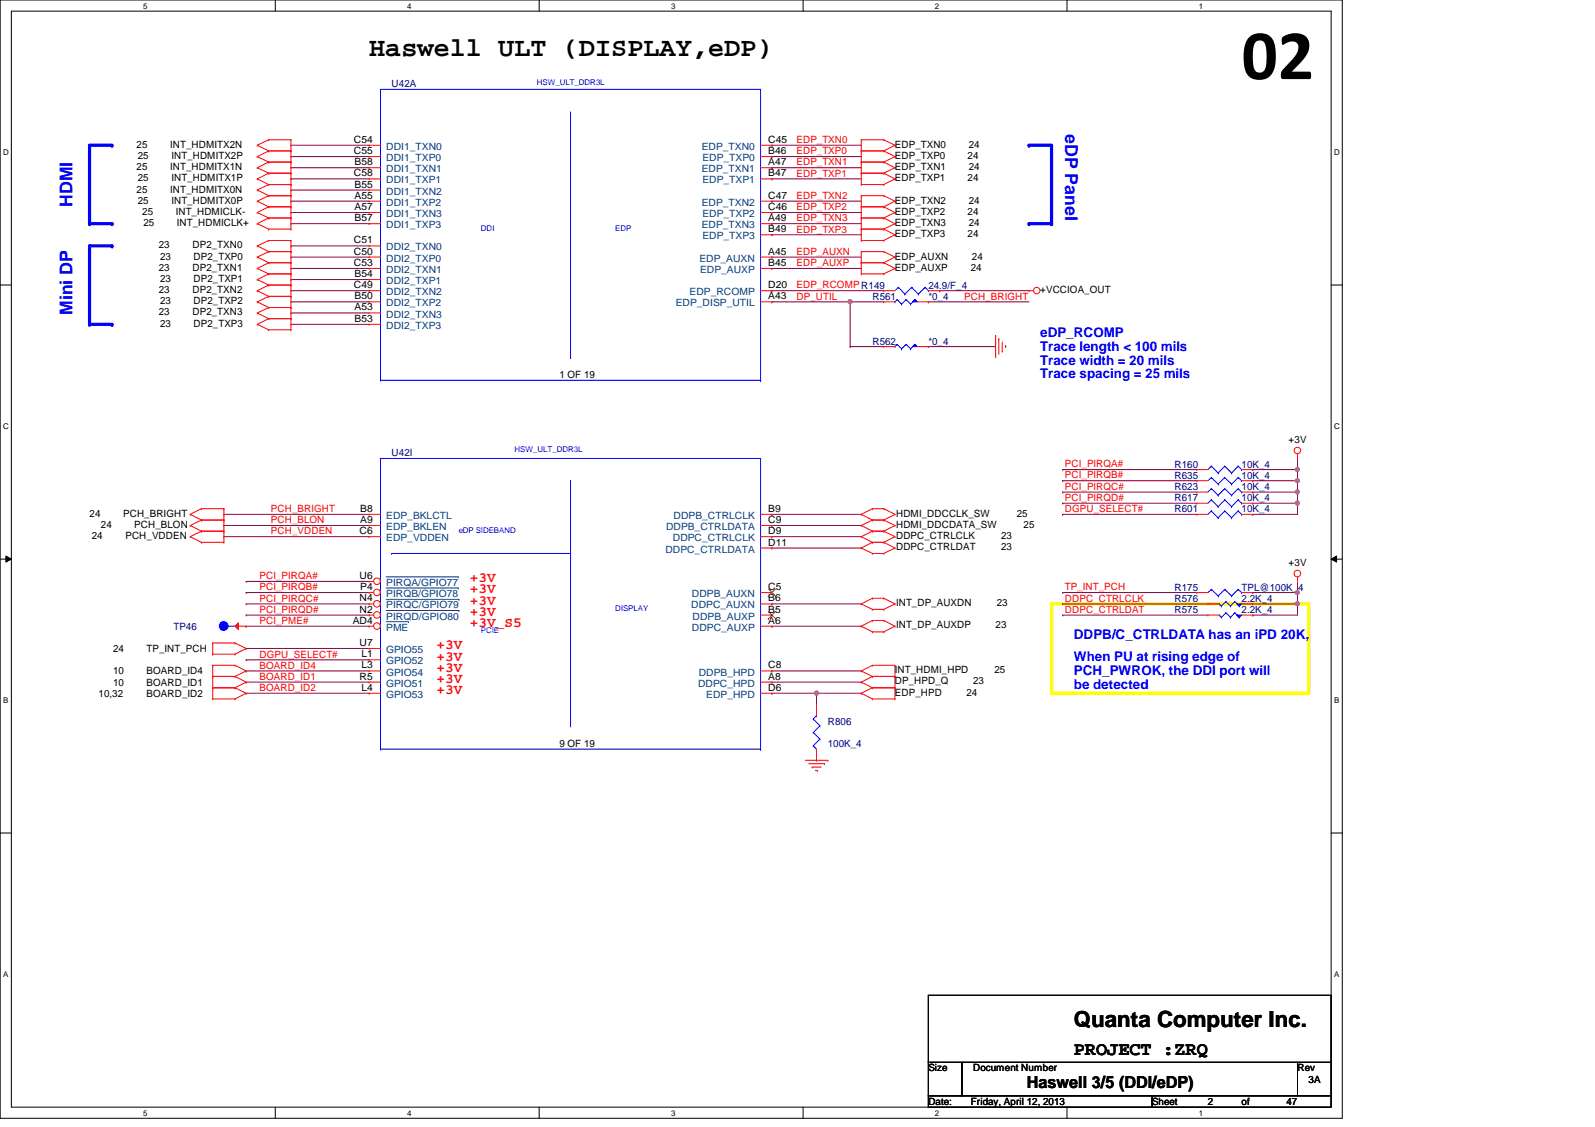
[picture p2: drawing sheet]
<svg xmlns="http://www.w3.org/2000/svg" width="297mm" height="210mm" viewBox="0 0 297 210" stroke-linecap="round" stroke-linejoin="round" font-family="sans-serif">
<path d="M0 0h250v208.3h-250zM2.1 2.1h245.8v204.1h-245.8z" fill="none" stroke="#000" stroke-width=".19"/>
<g fill="#fff">
<path d="M26.7 .3h.8v1.6h-.8z"/>
<path d="M26.7 206.5h.8v1.6h-.8z"/>
</g>
<path d="M51.3 0v2.1M51.3 206.2v2.1" fill="none" stroke="#000" stroke-width=".19"/>
<g fill="#fff">
<path d="M75.8 .3h.8v1.6h-.8z"/>
<path d="M75.8 206.5h.8v1.6h-.8z"/>
</g>
<path d="M100.4 0v2.1M100.4 206.2v2.1" fill="none" stroke="#000" stroke-width=".19"/>
<g fill="#fff">
<path d="M125 .3h.8v1.6h-.8z"/>
<path d="M125 206.5h.8v1.6h-.8z"/>
</g>
<path d="M149.6 0v2.1M149.6 206.2v2.1" fill="none" stroke="#000" stroke-width=".19"/>
<g fill="#fff">
<path d="M174.1 .3h.8v1.6h-.8z"/>
<path d="M174.1 206.5h.8v1.6h-.8z"/>
</g>
<path d="M198.7 0v2.1M198.7 206.2v2.1" fill="none" stroke="#000" stroke-width=".19"/>
<g fill="#fff">
<path d="M223.3 .3h.8v1.6h-.8z"/>
<path d="M223.3 206.5h.8v1.6h-.8z"/>
<path d="M.6 27.6h1v1.6h-1z"/>
<path d="M248.5 27.6h1v1.6h-1z"/>
<path d="M.6 78.6h1v1.6h-1z"/>
<path d="M248.5 78.6h1v1.6h-1z"/>
</g>
<path d="M0 53.1h2.1M247.9 53.1h2.1" fill="none" stroke="#000" stroke-width=".19"/>
<g fill="#fff">
<path d="M.6 129.6h1v1.7h-1z"/>
<path d="M248.5 129.6h.9v1.7h-.9z"/>
</g>
<path d="M0 104.1h2.1M1.1 103.5l1 .6-1 .6zM247.9 104.1l1-.6v1.2zM247.9 104.1h2.1" fill="none" stroke="#000" stroke-width=".19"/>
<path d="M1.1 103.5l1 .6-1 .6zM247.9 104.1l1-.6v1.2z" fill="#000"/>
<g fill="#fff">
<path d="M.6 180.6h1v1.7h-1z"/>
<path d="M248.5 180.6h.9v1.7h-.9z"/>
</g>
<path d="M0 155.2h2.1M247.9 155.2h2.1" fill="none" stroke="#000" stroke-width=".19"/>
<path d="M16.7 27.1h4.2" fill="none" stroke="#00f" stroke-width=".59"/>
<circle cx="20.9" cy="27.1" r=".3" fill="#00f"/>
<path d="M16.7 27.1v14.6" fill="none" stroke="#00f" stroke-width=".59"/>
<circle cx="16.7" cy="41.7" r=".3" fill="#00f"/>
<path d="M16.7 41.7h4.2" fill="none" stroke="#00f" stroke-width=".59"/>
<circle cx="20.9" cy="41.7" r=".3" fill="#00f"/>
<path d="M16.7 45.8h4.2" fill="none" stroke="#00f" stroke-width=".59"/>
<circle cx="20.9" cy="45.8" r=".3" fill="#00f"/>
<path d="M16.7 45.8v14.6" fill="none" stroke="#00f" stroke-width=".59"/>
<circle cx="16.7" cy="60.4" r=".3" fill="#00f"/>
<path d="M16.7 60.4h4.2" fill="none" stroke="#00f" stroke-width=".59"/>
<circle cx="20.9" cy="60.4" r=".3" fill="#00f"/>
<path d="M191.6 27.1h4.2" fill="none" stroke="#00f" stroke-width=".59"/>
<circle cx="191.6" cy="27.1" r=".3" fill="#00f"/>
<path d="M195.8 27.1v14.6" fill="none" stroke="#00f" stroke-width=".59"/>
<circle cx="195.8" cy="41.7" r=".3" fill="#00f"/>
<path d="M191.6 41.7h4.2" fill="none" stroke="#00f" stroke-width=".59"/>
<circle cx="191.6" cy="41.7" r=".3" fill="#00f"/>
<path d="M195.8 112.5h47.9v16.6h-47.9z" fill="none" stroke="#ff0" stroke-width=".59"/>
<g fill="none" stroke="#800040" stroke-width=".19">
<path d="M54.2 27.1h.1M54.2 29.2h.1M54.2 31.2h.1M54.2 33.3h.1M54.2 35.4h.1M54.2 37.5h.1M54.2 39.6h.1M54.2 27.1h14.5M54.2 29.2h14.5M54.2 31.2h14.5M54.2 33.3h14.5M54.2 35.4h14.5"/>
<path d="M54.2 37.5h14.5M54.2 39.6h14.5M143.8 31.2h.1M143.8 29.2h.1M143.8 33.3h.1M143.8 27.1h.1M143.8 39.6h.1M143.8 37.5h.1M143.8 27.1h16.6M143.8 29.2h16.6M143.8 31.2h16.6M143.8 33.3h16.6"/>
<path d="M143.8 37.5h16.6M143.8 39.6h16.6M54.2 41.7h.1M54.2 45.8h.1M54.2 47.9h.1M54.2 50h.1M54.2 52.1h.1M54.2 41.7h14.5M54.2 50h14.5M54.2 47.9h14.5M54.2 45.8h14.5M54.2 52.1h14.5"/>
<path d="M143.8 54.1h.1M143.8 50h.1M143.8 47.9h.1M143.8 41.7h.1M143.8 43.7h.1M143.8 56.2h.1M143.8 41.7h16.6M143.8 54.1h20.8M143.8 50h16.6M143.8 47.9h16.6M143.8 43.7h16.6M143.8 56.2h14.5"/>
<path d="M158.3 56.2h.1M158.3 56.2v8.4M172.9 56.2h.1M172.9 56.2h18.7M175 54.1h.1M175 54.1h16.6M158.3 64.6h.1M158.3 64.6h6.3"/>
</g>
<circle cx="158.3" cy="56.2" r=".4" fill="#f0f"/>
<circle cx="158.3" cy="56.2" r=".4" fill="none" stroke="#f0f" stroke-width=".19"/>
<g fill="none" stroke="#800040" stroke-width=".19">
<path d="M54.2 54.1h.1M54.2 56.2h.1M54.2 58.3h.1M54.2 56.2h14.5M54.2 54.1h14.5M54.2 58.3h14.5M158.3 56.2h.1M158.3 56.2h6.3M54.2 60.4h.1M54.2 60.4h14.5M172.9 64.6h.1M172.9 64.6h12.5"/>
<path d="M41.7 99.9h.1M41.7 97.9h.1M41.7 95.8h.1M41.7 97.9h27M41.7 95.8h27M41.7 99.9h27M143.8 97.9h.1M143.8 95.8h.1M143.8 97.9h16.6M143.8 95.8h16.6M233.3 93.7h.1M233.3 87.5h.1"/>
<path d="M241.6 85.4h.1M241.6 91.7h.1M241.6 91.7v2h-8.3M241.6 85.4v2.1h-8.3M45.8 116.6h.1M45.8 108.3h.1M45.8 110.4h.1M45.8 114.6h.1M45.8 112.5h.1M45.8 116.6h22.9M45.8 108.3h22.9M45.8 110.4h22.9"/>
<path d="M45.8 114.6h22.9M45.8 112.5h22.9M143.8 112.5h.1M143.8 116.6h.1M143.8 116.6h16.6M143.8 112.5h16.6M45.8 120.8h.1M45.8 120.8h22.9M143.8 127h.1M143.8 125h.1M143.8 127h16.6M143.8 125h16.6"/>
</g>
<circle cx="241.6" cy="91.6" r=".39" fill="#f0f"/>
<circle cx="241.6" cy="91.6" r=".39" fill="none" stroke="#f0f" stroke-width=".19"/>
<path d="M241.6 87.5h.1M241.6 87.5v2" fill="none" stroke="#800040" stroke-width=".19"/>
<circle cx="241.6" cy="87.4" r=".4" fill="#f0f"/>
<circle cx="241.6" cy="87.4" r=".4" fill="none" stroke="#f0f" stroke-width=".19"/>
<path d="M233.3 89.5h.1M233.3 91.7h.1M233.3 89.5h8.3M241.6 89.5h.1M241.6 89.5v2.2h-8.3" fill="none" stroke="#800040" stroke-width=".19"/>
<circle cx="241.6" cy="89.5" r=".39" fill="#f0f"/>
<circle cx="241.6" cy="89.5" r=".39" fill="none" stroke="#f0f" stroke-width=".19"/>
<path d="M197.9 91.7h.1M197.9 87.5h.1M197.9 93.7h.1M197.9 89.5h.1M197.9 91.7h25M197.9 87.5h25M197.9 93.7h25M197.9 89.5h25M241.6 93.7h.1M241.6 93.7v2.1" fill="none" stroke="#800040" stroke-width=".19"/>
<circle cx="241.6" cy="93.7" r=".4" fill="#f0f"/>
<circle cx="241.6" cy="93.7" r=".4" fill="none" stroke="#f0f" stroke-width=".19"/>
<path d="M233.3 95.8h.1M233.3 95.8h8.3M197.9 110.4h.1M197.9 110.4h25M233.3 110.4h.1M241.6 108.3h.1M241.6 108.3v2.1h-8.3" fill="none" stroke="#800040" stroke-width=".19"/>
<circle cx="241.6" cy="110.4" r=".39" fill="#f0f"/>
<circle cx="241.6" cy="110.4" r=".39" fill="none" stroke="#f0f" stroke-width=".19"/>
<path d="M143.8 99.9h.1M143.8 99.9h16.6M143.8 102.1h.1M143.8 102.1h16.6M197.9 112.5h.1M197.9 112.5h27.1M233.3 112.5h.1M241.6 110.4h.1M241.6 110.4v2.1h-8.3" fill="none" stroke="#800040" stroke-width=".19"/>
<circle cx="241.6" cy="112.4" r=".39" fill="#f0f"/>
<circle cx="241.6" cy="112.4" r=".39" fill="none" stroke="#f0f" stroke-width=".19"/>
<g fill="none" stroke="#800040" stroke-width=".19">
<path d="M197.9 95.8h.1M197.9 95.8h25M197.9 114.6h.1M197.9 114.6h27.1M233.3 114.6h.1M241.6 112.5h.1M241.6 112.5v2.1h-8.3M45.8 122.9h.1M45.8 129.1h.1M45.8 127h.1M45.8 125h.1M45.8 122.9h22.9"/>
<path d="M45.8 129.1h22.9M45.8 127h22.9M45.8 125h22.9M143.8 129.1h.1M143.8 129.1h16.6M160.4 129.1h.1"/>
</g>
<circle cx="152" cy="129.1" r=".39" fill="#f0f"/>
<circle cx="152" cy="129.1" r=".39" fill="none" stroke="#f0f" stroke-width=".19"/>
<path d="M152.1 131.2h.1M152.1 129.1v2.1" fill="none" stroke="#800040" stroke-width=".19"/>
<g fill="none" stroke="#f00" stroke-width=".19">
<path d="M47.9 39.6h.1M47.9 35.4h.1M47.9 37.5h.1M47.9 31.2h.1M47.9 33.3h.1M47.9 27.1h.1M47.9 29.2h.1M47.9 39.6l2.1 1M47.9 35.4l2.1 1M47.9 37.5l2.1 1M47.9 31.2l2.1 1.1M47.9 33.3l2.1 1.1"/>
<path d="M47.9 27.1l2.1 1M47.9 29.2l2.1 1M50 38.5h.1M50 34.4h.1M50 36.4h.1M50 30.2h.1M50 32.3h.1M50 26h.1M50 28.1h.1M50 38.5h4.2M50 38.5l-2.1 1.1M50 34.4h4.2"/>
<path d="M50 34.4l-2.1 1M50 36.4h4.2M50 36.4l-2.1 1.1M50 30.2h4.2M50 30.2l-2.1 1M50 32.3h4.2M50 32.3l-2.1 1M50 26h4.2M50 26l-2.1 1.1M50 28.1h4.2M50 28.1l-2.1 1.1M54.2 38.5h.1"/>
<path d="M54.2 36.4h.1M54.2 34.4h.1M54.2 32.3h.1M54.2 30.2h.1M54.2 28.1h.1M54.2 26h.1M54.2 26v16.7M160.4 30.2h.1M160.4 32.3h.1M160.4 28.1h.1M160.4 34.4h.1M160.4 26h.1"/>
<path d="M160.4 38.5h.1M160.4 36.4h.1M160.4 38.5h4.2M160.4 34.4h4.2M160.4 36.4h4.2M160.4 30.2h4.2M160.4 32.3h4.2M160.4 26h4.2M160.4 28.1h4.2M160.4 26v8.4M160.4 36.4v8.4M164.6 30.2h.1"/>
<path d="M164.6 32.3h.1M164.6 28.1h.1M164.6 34.4h.1M164.6 26h.1M164.6 38.5h.1M164.6 36.4h.1M164.6 30.2l2.1 1M164.6 28.1l2.1 1.1M164.6 32.3l2.1 1M164.6 26l2.1 1.1M164.6 38.5l2.1 1.1M164.6 36.4l2.1 1.1"/>
<path d="M166.7 31.2h.1M166.7 29.2h.1M166.7 33.3h.1M166.7 27.1h.1M166.7 39.6h.1M166.7 37.5h.1M166.7 31.2l-2.1 1.1M166.7 29.2l-2.1 1M166.7 33.3l-2.1 1.1M166.7 27.1l-2.1 1M166.7 39.6l-2.1 1M166.7 37.5l-2.1 1"/>
<path d="M47.9 41.7h.1M47.9 50h.1M47.9 52.1h.1M47.9 45.8h.1M47.9 47.9h.1M47.9 58.3h.1M47.9 54.1h.1M47.9 56.2h.1M47.9 41.7l2.1 1M47.9 50l2.1 1M47.9 52.1l2.1 1M47.9 45.8l2.1 1.1"/>
<path d="M47.9 47.9l2.1 1M47.9 58.3l2.1 1.1M47.9 54.1l2.1 1.1M47.9 56.2l2.1 1.1M50 40.6h.1M50 42.7h.1M50 48.9h.1M50 51h.1M50 53.1h.1M50 44.8h.1M50 46.9h.1M50 57.3h.1"/>
<path d="M50 59.4h.1M50 55.2h.1M50 40.6h4.2M50 40.6l-2.1 1.1M50 42.7h4.2M50 48.9h4.2M50 51h4.2M50 46.9h4.2M50 48.9l-2.1 1.1M50 51l-2.1 1.1M50 53.1h4.2M50 44.8h4.2"/>
<path d="M50 44.8l-2.1 1M50 46.9l-2.1 1M50 57.3h4.2M50 57.3l-2.1 1M50 59.4h4.2M50 59.4l-2.1 1M50 53.1l-2.1 1M50 55.2h4.2M50 55.2l-2.1 1M54.2 40.6h.1M54.2 42.7h.1M54.2 51h.1"/>
<path d="M54.2 48.9h.1M54.2 53.1h.1M54.2 46.9h.1M54.2 44.8h.1M54.2 59.4h.1M54.2 57.3h.1M54.2 55.2h.1M54.2 44.8v16.6M160.4 48.9h.1M160.4 51h.1M160.4 46.9h.1M160.4 40.6h.1"/>
<path d="M160.4 42.7h.1M160.4 44.8h.1M160.4 40.6h4.2M160.4 42.7h4.2M160.4 48.9h4.2M160.4 46.9v4.1M160.4 51h4.2M160.4 46.9h4.2M160.4 44.8h4.2M164.6 48.9h.1M164.6 51h.1M164.6 46.9h.1"/>
<path d="M164.6 40.6h.1M164.6 42.7h.1M164.6 44.8h.1M164.6 48.9l2.1 1.1M164.6 46.9l2.1 1M164.6 40.6l2.1 1.1M164.6 42.7l2.1 1M166.7 50h.1M166.7 47.9h.1M166.7 41.7h.1M166.7 43.7h.1M166.7 50l-2.1 1"/>
<path d="M166.7 47.9l-2.1 1M166.7 41.7l-2.1 1M166.7 43.7l-2.1 1.1M191.6 54.1h.1M191.6 54.1h.9M47.9 60.4h.1M47.9 60.4l2.1 1M50 61.4h.1M50 61.4h4.2M54.2 61.4h.1M185.4 62.5h.1M185.4 62.5v4.1"/>
<path d="M186 63.1h.1M186 63.1v2.9M186.6 65.4h.1M186.6 63.7v1.7M187.3 64.3h.1M187.3 64.3v.5M35.4 95.8h.1M35.4 97.9h.1M35.4 99.9h.1M35.4 95.8l2.1 1.1M35.4 97.9l2.1 1M35.4 99.9l2.1 1.1"/>
<path d="M37.5 94.7h.1M37.5 96.9h.1M37.5 98.9h.1M37.5 94.7l-2.1 1.1M37.5 94.7h4.2M37.5 96.9h4.2M37.5 96.9l-2.1 1M37.5 98.9h4.2M37.5 98.9l-2.1 1M41.7 94.7h.1M41.7 96.9h.1M41.7 98.9h.1"/>
<path d="M41.7 94.7v6.3M160.4 95.8h.1M160.4 97.9h.1M160.4 99.9h.1M160.4 95.8l2.1 1.1M160.4 97.9l2.1 1M160.4 99.9l2.1 1.1M162.5 94.7h.1M162.5 96.9h.1M162.5 98.9h.1M162.5 94.7h2.1M162.5 96.9h2.1"/>
<path d="M162.5 98.9h2.1M162.5 94.7l-2.1 1.1M162.5 96.9l-2.1 1M162.5 98.9l-2.1 1M164.6 94.7h.1M164.6 96.9h.1M164.6 98.9h.1M164.6 94.7l2.1 1.1M164.6 96.9l2.1 1M164.6 98.9l2.1 1M166.7 95.8h.1M166.7 97.9h.1"/>
<path d="M166.7 99.9h.1M166.7 95.8l-2.1 1.1M166.7 97.9l-2.1 1M166.7 99.9l-2.1 1.1M222.9 95.8h.1M222.9 95.8h2.1M231.2 95.8h2.1M233.3 95.8h.1M241.6 85.4h.1M241.6 84.5v.9M37.5 101h.1M37.5 101h4.2"/>
<path d="M39.6 119.8h.1M39.6 119.8v2M39.6 119.8h4.2M41.7 101h.1M43.8 119.8h.1M43.8 119.8l2 1M160.4 116.6h.1M160.4 112.5h.1M160.4 102.1h.1M160.4 116.6l2.1 1.1M160.4 112.5l2.1 1M160.4 102.1l2.1 1"/>
<path d="M162.5 115.6h.1M162.5 117.7h.1M162.5 111.4h.1M162.5 113.5h.1M162.5 101h.1M162.5 103.1h.1M162.5 101h2.1M162.5 115.6l-2.1 1M162.5 115.6h2.1M162.5 117.7h2.1M162.5 111.4l-2.1 1.1M162.5 111.4h2.1"/>
<path d="M162.5 113.5h2.1M162.5 101l-2.1 1.1M162.5 103.1h2.1M164.6 115.6h.1M164.6 117.7h.1M164.6 111.4h.1M164.6 113.5h.1M164.6 101h.1M164.6 103.1h.1M164.6 115.6l2.1 1M164.6 111.4l2.1 1.1M164.6 101l2.1 1.1"/>
<path d="M166.7 116.6h.1M166.7 112.5h.1M166.7 102.1h.1M166.7 116.6l-2.1 1.1M166.7 112.5l-2.1 1M166.7 102.1l-2.1 1M241.6 108.3h.1M241.6 107.5v.8M39.6 130.2h.1M39.6 128.1h.1M39.6 126h.1M39.6 123.9h.1"/>
<path d="M39.6 121.8h.1M39.6 128.1h4.2M39.6 130.2h4.2M39.6 123.9h4.2M39.6 126h4.2M39.6 123.9v6.3M39.6 121.8h4.2M43.8 128.1h.1M43.8 130.2h.1M43.8 123.9h.1M43.8 126h.1M43.8 121.8h.1"/>
<path d="M43.8 128.1l2 1M43.8 123.9l2 1.1M43.8 126l2 1M45.8 129.1h.1M45.8 125h.1M45.8 127h.1M45.8 120.8h.1M45.8 129.1l-2 1.1M45.8 125l-2 1M45.8 127l-2 1.1M45.8 120.8l-2 1M160.4 129.1h.1"/>
<path d="M160.4 125h.1M160.4 127h.1M160.4 129.1l2.1 1.1M160.4 125l2.1 1M160.4 127l2.1 1.1M162.5 128.1h.1M162.5 130.2h.1M162.5 123.9h.1M162.5 126h.1M162.5 128.1l-2.1 1M162.5 128.1h4.2M162.5 130.2h4.2"/>
<path d="M162.5 123.9l-2.1 1.1M162.5 123.9h4.2M162.5 126h4.2M162.5 126l-2.1 1M166.7 128.1h.1M166.7 130.2h.1M166.7 123.9h.1M166.7 126h.1M166.7 123.9v6.3M150 141.6h4.2M150.6 142.2h2.9M151.3 142.9h.1"/>
<path d="M151.3 142.9h1.6M151.8 143.5h.5M152.3 143.5h.1M153.5 142.2h.1M154.2 141.6h.1"/>
<circle cx="193.1" cy="54.1" r=".6"/>
<circle cx="241.6" cy="83.9" r=".61"/>
<circle cx="241.6" cy="106.8" r=".62"/>
</g>
<path d="M172.9 185.4h75v12.5h-75zM172.9 197.9h6.3v6.2h-6.3zM179.2 197.9h62.4v6.2h-62.4zM241.6 197.9h6.3v6.2h-6.3zM172.9 204.1h41.6v2.1h-41.6zM214.5 204.1h33.4v2.1h-33.4z" fill="none" stroke="#000" stroke-width=".19"/>
<g fill="none" stroke="#00f" stroke-width=".19">
<path d="M166.7 56.2h.1M167.1 55.8h.1M167.1 55.8l.8 .8M167.1 55.8l-.4 .4M167.9 56.6h.1M168.7 55.8h.1M168.7 55.8l.9 .8M168.7 55.8l-.8 .8M169.6 56.6h.1M170.4 55.8h.1M170.4 55.8l.4 .4M170.4 55.8l-.8 .8"/>
<path d="M225.6 95.2h.1M225.6 95.2l-.6 .6M225.6 95.2l1.3 1.2M226.9 96.4h.1M228.1 95.2h.1M228.1 95.2l-1.2 1.2M228.1 95.2l1.3 1.2M229.4 96.4h.1M230.6 95.2h.1M230.6 95.2l-1.2 1.2M230.6 95.2l.6 .6M231.2 95.8h.1"/>
</g>
<path d="M170.4 55.8l.4 .4h-.8z" fill-rule="evenodd" fill="#00f"/>
<g fill="none" stroke="#00f" stroke-width=".19">
<path d="M170.4 55.8l.4 .4h-.8zM225.6 109.8h.1M225.6 109.8l-.6 .6M225.6 109.8l1.3 1.2M226.9 111h.1M227.1 112.5h.1M227.1 112.5l.4 .4M227.5 112.9h.1M228.1 109.8h.1M228.1 109.8l-1.2 1.2M228.1 109.8l1.3 1.2M228.3 112.1h.1"/>
<path d="M228.3 112.1l.8 .8M228.3 112.1l-.8 .8M229.1 112.9h.1M229.4 111h.1M230 112.1h.1M230 112.1l.8 .8M230 112.1l-.9 .8M230.6 109.8h.1M230.6 109.8l-1.2 1.2M230.6 109.8l.6 .6M230.8 112.9h.1M231.2 110.4h.1"/>
<path d="M231.2 112.5l-.4 .4"/>
</g>
<path d="M164.6 56.2h.1M164.6 56.2h2.1M170.8 56.2h2.1M172.9 56.2h.1M222.9 110.4h.1M222.9 110.4h2.1M231.2 110.4h2.1M233.3 110.4h.1" fill="none" stroke="#f00" stroke-width=".19"/>
<path d="M230.4 112.5h.8l-.4 .4z" fill-rule="evenodd" fill="#00f"/>
<g fill="none" stroke="#00f" stroke-width=".19">
<path d="M167.3 53.5h.1M167.3 53.5l-.6 .6M167.3 53.5l1.2 1.3M168.5 54.8h.1M169.8 53.5h.1M169.8 53.5l-1.3 1.3M169.8 53.5l1.2 1.3M171 54.8h.1M172.3 53.5h.1M172.3 53.5l-1.3 1.3M172.3 53.5l.6 .6M172.9 54.1h.1"/>
<path d="M166.7 64.6h.1M167.1 64.1h.1M167.1 64.1l.8 .9M167.1 64.1l-.4 .5M167.9 65h.1M168.7 64.1h.1M168.7 64.1l.9 .9M168.7 64.1l-.8 .9M169.6 65h.1M170.4 64.1h.1M170.4 64.1l.4 .5M170.4 64.1l-.8 .9"/>
<path d="M230.4 112.5h.8l-.4 .4z"/>
</g>
<path d="M164.6 54.1h.1M164.6 54.1h2.1M172.9 54.1h2.1M175 54.1h.1M225 112.5h.1M225 112.5h2.1M231.2 112.5h2.1M233.3 112.5h.1" fill="none" stroke="#f00" stroke-width=".19"/>
<path d="M170.4 64.1l.4 .5h-.8z" fill-rule="evenodd" fill="#00f"/>
<g fill="none" stroke="#00f" stroke-width=".19">
<path d="M170.4 64.1l.4 .5h-.8zM227.1 114.6h.1M227.1 114.6l.4 .4M227.5 115h.1M228.3 114.1h.1M228.3 114.1l.8 .9M228.3 114.1l-.8 .9M229.1 115h.1M230 114.1h.1M230 114.1l.8 .9M230 114.1l-.9 .9M230.8 115h.1"/>
<path d="M231.2 114.6l-.4 .4"/>
</g>
<path d="M164.6 64.6h.1M164.6 64.6h2.1M170.8 64.6h2.1M172.9 64.6h.1" fill="none" stroke="#f00" stroke-width=".19"/>
<path d="M230.4 114.6h.8l-.4 .4z" fill-rule="evenodd" fill="#00f"/>
<path d="M70.9 85.4h.1M70.9 85.4v54.1M70.9 85.4h70.7v54.1M106.3 89.5h.1M106.3 89.5v45.9M72.9 103.1h.1M72.9 103.1h33.4M230.4 114.6h.8l-.4 .4zM70.9 139.5h.1M70.9 139.5h70.7M141.6 139.5h.1" fill="none" stroke="#00f" stroke-width=".19"/>
<g fill="none" stroke="#f00" stroke-width=".19">
<path d="M68.7 97.9h.1M68.7 97.9h2.2M141.6 114.6h2.2M141.6 112.5h2.2M141.6 116.6h2.2M143.8 112.5h.1M143.8 116.6h.1M143.8 114.6h.1M225 114.6h.1M225 114.6h2.1M231.2 114.6h2.1M233.3 114.6h.1"/>
<path d="M68.7 129.1h.1M68.7 127h.1M68.7 125h.1M68.7 122.9h.1M68.7 120.8h.1M68.7 129.1h2.2M68.7 127h2.2M68.7 125h2.2M68.7 122.9h2.2M68.7 120.8h2.2"/>
</g>
<path d="M143.1 115.2h.1M143.1 113.9l1.3 1.3M144.4 113.9l-1.3 1.3M144.4 115.2h.1" fill="none" stroke="#804000" stroke-width=".19"/>
<circle cx="70.2" cy="116.6" r=".62" fill="#fff"/>
<g fill="none" stroke="#f00" stroke-width=".19">
<path d="M68.7 116.6h.1M68.7 116.6h.9"/>
<circle cx="70.2" cy="116.6" r=".62"/>
</g>
<path d="M71.9 115.8h4.2M76.1 115.8h.1" fill="none" stroke="#004080" stroke-width=".19"/>
<circle cx="70.2" cy="114.5" r=".62" fill="#fff"/>
<g fill="none" stroke="#f00" stroke-width=".19">
<path d="M68.7 114.6h.1M68.7 114.6h.9"/>
<circle cx="70.2" cy="114.5" r=".62"/>
</g>
<path d="M71.9 113.7h13.6M85.5 113.7h.1" fill="none" stroke="#004080" stroke-width=".19"/>
<circle cx="70.2" cy="112.5" r=".62" fill="#fff"/>
<g fill="none" stroke="#f00" stroke-width=".19">
<path d="M68.7 99.9h.1M68.7 95.8h.1M68.7 95.8h2.2M68.7 99.9h2.2M141.6 95.8h2.2M141.6 97.9h2.2M141.6 99.9h2.2M143.8 95.8h.1M143.8 97.9h.1M143.8 99.9h.1M68.7 112.5h.1M68.7 112.5h.9"/>
<path d="M141.6 102.1h2.2M141.6 110.4h2.2M143.8 102.1h.1M143.8 110.4h.1M141.6 125h2.2M141.6 129.1h2.2M141.6 127h2.2M143.8 125h.1M143.8 129.1h.1M143.8 127h.1"/>
<circle cx="70.2" cy="112.5" r=".62"/>
</g>
<path d="M71.9 111.6h13.6M85.5 111.6h.1" fill="none" stroke="#004080" stroke-width=".19"/>
<path d="M143.1 111h.1M143.1 109.7l1.3 1.3M144.4 109.7l-1.3 1.3M144.4 111h.1" fill="none" stroke="#804000" stroke-width=".19"/>
<circle cx="70.2" cy="108.3" r=".62" fill="#fff"/>
<g fill="none" stroke="#f00" stroke-width=".19">
<path d="M68.7 108.3h.1M68.7 108.3h.9"/>
<circle cx="70.2" cy="108.3" r=".62"/>
</g>
<path d="M71.9 107.4h13.4M85.3 107.4h.1" fill="none" stroke="#004080" stroke-width=".19"/>
<circle cx="70.2" cy="110.3" r=".62" fill="#fff"/>
<g fill="none" stroke="#f00" stroke-width=".19">
<path d="M222.9 87.5h.1M222.9 89.5h.1M222.9 87.5h2.1M222.9 89.5h2.1M231.2 87.5h2.1M231.2 89.5h2.1M233.3 87.5h.1M233.3 89.5h.1M68.7 110.4h.1M68.7 110.4h.9M152.1 131.2h.1M152.1 131.2v2.1"/>
<path d="M152.1 139.5v2.1M152.1 141.6h.1"/>
<circle cx="70.2" cy="110.3" r=".62"/>
</g>
<path d="M71.9 109.5h13.4M85.3 109.5h.1" fill="none" stroke="#004080" stroke-width=".19"/>
<g fill="none" stroke="#00f" stroke-width=".19">
<path d="M225.6 86.8h.1M225.6 88.9h.1M225.6 86.8l-.6 .7M225.6 86.8l1.3 1.3M225.6 88.9l-.6 .6M225.6 88.9l1.3 1.3M226.9 88.1h.1M226.9 90.2h.1M228.1 86.8h.1M228.1 88.9h.1M228.1 86.8l-1.2 1.3M228.1 86.8l1.3 1.3"/>
<path d="M228.1 88.9l-1.2 1.3M228.1 88.9l1.3 1.3M229.4 88.1h.1M229.4 90.2h.1M230.6 86.8h.1M230.6 88.9h.1M230.6 86.8l-1.2 1.3M230.6 86.8l.6 .7M230.6 88.9l-1.2 1.3M230.6 88.9l.6 .6M231.2 87.5h.1M231.2 89.5h.1"/>
<path d="M151.5 138.9h.1M151.5 136.4h.1M151.5 133.9h.1M151.5 138.9l.6 .6M151.5 136.4l1.2 1.3M151.5 133.9l1.2 1.3M152.1 133.3h.1M152.1 133.3l-.6 .6M152.7 137.7h.1M152.7 135.2h.1M152.7 137.7l-1.2 1.2M152.7 135.2l-1.2 1.2"/>
</g>
<circle cx="41.6" cy="116.6" r=".82" fill="#00f"/>
<g fill="none" stroke="#00f" stroke-width=".19">
<path d="M42.5 116.6h.1M42.5 116.6h1.3"/>
<circle cx="41.6" cy="116.6" r=".82"/>
</g>
<path d="M43.8 116.6l.6-.6v1.3z" fill="#f00"/>
<g fill="none" stroke="#f00" stroke-width=".19">
<path d="M68.7 27.1h.1M68.7 29.2h.1M68.7 31.2h.1M68.7 33.3h.1M68.7 35.4h.1M68.7 37.5h.1M68.7 39.6h.1M68.7 27.1h2.2M68.7 29.2h2.2M68.7 31.2h2.2M68.7 33.3h2.2M68.7 35.4h2.2"/>
<path d="M68.7 37.5h2.2M68.7 39.6h2.2M141.6 27.1h2.2M141.6 29.2h2.2M141.6 31.2h2.2M141.6 33.3h2.2M141.6 37.5h2.2M141.6 39.6h2.2M143.8 29.2h.1M143.8 27.1h.1M143.8 31.2h.1M143.8 33.3h.1"/>
<path d="M143.8 37.5h.1M143.8 39.6h.1M68.7 41.7h.1M68.7 52.1h.1M68.7 47.9h.1M68.7 45.8h.1M68.7 50h.1M68.7 54.1h.1M68.7 56.2h.1M68.7 58.3h.1M68.7 41.7h2.2M68.7 50h2.2"/>
<path d="M68.7 47.9h2.2M68.7 52.1h2.2M68.7 45.8h2.2M68.7 54.1h2.2M68.7 56.2h2.2M68.7 58.3h2.2M141.6 41.7h2.2M141.6 43.7h2.2M141.6 50h2.2M141.6 47.9h2.2M141.6 54.1h2.2M141.6 56.2h2.2"/>
<path d="M143.8 41.7h.1M143.8 43.7h.1M143.8 50h.1M143.8 47.9h.1M143.8 54.1h.1M143.8 56.2h.1M68.7 60.4h.1M68.7 60.4h2.2M222.9 91.7h.1M222.9 93.7h.1M222.9 91.7h2.1M222.9 93.7h2.1"/>
<path d="M231.2 91.7h2.1M231.2 93.7h2.1M233.3 91.7h.1M233.3 93.7h.1M43.8 116.6l.6-.6v1.3zM43.8 116.6h2M45.8 116.6h.1"/>
</g>
<g fill="none" stroke="#00f" stroke-width=".19">
<path d="M70.9 16.6h.1M70.9 16.6h70.7v54.2M70.9 16.6v54.2M106.3 20.8v45.8M70.9 70.8h.1M70.9 70.8h70.7M106.3 66.6h.1M141.6 70.8h.1M225.6 91h.1M225.6 93.1h.1M225.6 91l-.6 .7M225.6 91l1.3 1.2"/>
<path d="M225.6 93.1l-.6 .6M225.6 93.1l1.3 1.3M226.9 92.2h.1M226.9 94.4h.1M228.1 91h.1M228.1 93.1h.1M228.1 91l-1.2 1.2M228.1 91l1.3 1.2M228.1 93.1l-1.2 1.3M228.1 93.1l1.3 1.3M229.4 92.2h.1M229.4 94.4h.1"/>
<path d="M230.6 91h.1M230.6 93.1h.1M230.6 91l-1.2 1.2M230.6 91l.6 .7M230.6 93.1l-1.2 1.3M230.6 93.1l.6 .6M231.2 91.7h.1M231.2 93.7h.1"/>
</g>
<circle cx="158.3" cy="56.2" r=".4" fill="#f0f"/>
<circle cx="158.3" cy="56.2" r=".4" fill="none" stroke="#f0f" stroke-width=".19"/>
<circle cx="241.6" cy="91.6" r=".39" fill="#f0f"/>
<circle cx="241.6" cy="91.6" r=".39" fill="none" stroke="#f0f" stroke-width=".19"/>
<circle cx="241.6" cy="87.4" r=".4" fill="#f0f"/>
<circle cx="241.6" cy="87.4" r=".4" fill="none" stroke="#f0f" stroke-width=".19"/>
<circle cx="241.6" cy="89.5" r=".39" fill="#f0f"/>
<circle cx="241.6" cy="89.5" r=".39" fill="none" stroke="#f0f" stroke-width=".19"/>
<circle cx="241.6" cy="93.7" r=".4" fill="#f0f"/>
<circle cx="241.6" cy="93.7" r=".4" fill="none" stroke="#f0f" stroke-width=".19"/>
<circle cx="241.6" cy="110.4" r=".39" fill="#f0f"/>
<circle cx="241.6" cy="110.4" r=".39" fill="none" stroke="#f0f" stroke-width=".19"/>
<circle cx="241.6" cy="112.4" r=".39" fill="#f0f"/>
<circle cx="241.6" cy="112.4" r=".39" fill="none" stroke="#f0f" stroke-width=".19"/>
<circle cx="152" cy="129.1" r=".39" fill="#f0f"/>
<circle cx="152" cy="129.1" r=".39" fill="none" stroke="#f0f" stroke-width=".19"/>
<text font-size="13.3" x="231.2" y="14.7">02</text>
<text font-size="5" x="68.7" y="10.4">Haswell ULT (DISPLAY,eDP)</text>
<text font-size="4.1" x="200" y="191.3">Quanta Computer Inc.</text>
<text font-size="3.5" x="200" y="196.5">PROJECT :ZRQ</text>
<g font-size="3.3" fill="#00f">
<text x="198.4" y="25" transform="rotate(90 198.4 25)">eDP Panel</text>
<text x="13.5" y="38.5" transform="rotate(-90 13.5 38.5)">HDMI</text>
<text x="13.5" y="58.7" transform="rotate(-90 13.5 58.7)">Mini DP</text>
</g>
<text font-size="3.1" x="191.2" y="202.6">Haswell 3/5 (DDI/eDP)</text>
<g font-size="2.7" fill="#f00">
<text x="87.5" y="108.5">+3V</text>
<text x="87.5" y="110.5">+3V</text>
<text x="87.5" y="112.6">+3V</text>
<text x="87.5" y="116.8">+3V_S5</text>
<text x="87.5" y="114.7">+3V</text>
<text x="81.3" y="120.9">+3V</text>
<text x="81.3" y="123">+3V</text>
<text x="81.3" y="125.1">+3V</text>
<text x="81.3" y="127.2">+3V</text>
<text x="81.3" y="129.3">+3V</text>
</g>
<g font-size="2.5" fill="#00f">
<text x="193.7" y="62.7">eDP_RCOMP</text>
<text x="193.7" y="65.3">Trace length &lt; 100 mils</text>
<text x="193.7" y="67.9">Trace width = 20 mils</text>
<text x="193.7" y="70.5">Trace spacing = 25 mils</text>
<text x="200" y="119">DDPB/C_CTRLDATA has an iPD 20K,</text>
<text x="200" y="123.1">When PU at rising edge of</text>
<text x="200" y="125.7">PCH_PWROK, the DDI port will</text>
<text x="200" y="128.3">be detected</text>
</g>
<g font-size="1.9" fill="#000080">
<text x="72.9" y="16.3">U42A</text>
<text x="172.9" y="53.8">24.9/F_4</text>
<text x="162.5" y="55.8">R561</text>
<text x="172.9" y="55.8">*0_4</text>
<text x="162.5" y="64.2">R562</text>
<text x="172.9" y="64.2">*0_4</text>
<text x="72.9" y="85">U42I</text>
<text x="218.7" y="87.1">R160</text>
<text x="218.7" y="89.2">R635</text>
<text x="231.2" y="87.1">10K_4</text>
<text x="231.2" y="89.2">10K_4</text>
<text x="218.7" y="95.4">R601</text>
<text x="218.7" y="91.2">R623</text>
<text x="218.7" y="93.3">R617</text>
<text x="231.2" y="95.4">10K_4</text>
<text x="231.2" y="91.2">10K_4</text>
<text x="231.2" y="93.3">10K_4</text>
<text x="218.7" y="110">R175</text>
<text x="218.7" y="112.1">R576</text>
<text x="231.2" y="110">TPL@100K_4</text>
<text x="231.2" y="112.1">2.2K_4</text>
<text x="32.3" y="117.3">TP46</text>
<text x="218.7" y="114.2">R575</text>
<text x="231.2" y="114.2">2.2K_4</text>
<text x="154.2" y="135">R806</text>
<text x="154.2" y="139.1">100K_4</text>
</g>
<g font-size="1.9">
<text x="25.4" y="27.5">25</text>
<text x="25.7" y="29.6">25</text>
<text x="31.7" y="27.5">INT_HDMITX2N</text>
<text x="31.9" y="29.6">INT_HDMITX2P</text>
<text x="65.9" y="26.6">C54</text>
<text x="65.9" y="28.7">C55</text>
<text x="143.1" y="28.7">B46</text>
<text x="143.1" y="26.6">C45</text>
<text x="166.7" y="29.6">EDP_TXP0</text>
<text x="166.7" y="27.5">EDP_TXN0</text>
<text x="180.2" y="29.6">24</text>
<text x="180.4" y="27.5">24</text>
<text x="25.4" y="35.9">25</text>
<text x="25.4" y="31.7">25</text>
<text x="25.7" y="33.7">25</text>
<text x="31.7" y="35.9">INT_HDMITX0N</text>
<text x="31.7" y="31.7">INT_HDMITX1N</text>
<text x="31.9" y="33.7">INT_HDMITX1P</text>
<text x="65.9" y="32.9">C58</text>
<text x="66" y="30.8">B58</text>
<text x="66" y="34.9">B55</text>
<text x="143.1" y="30.8">A47</text>
<text x="143.1" y="32.9">B47</text>
<text x="166.7" y="31.7">EDP_TXN1</text>
<text x="166.7" y="33.7">EDP_TXP1</text>
<text x="180.2" y="33.7">24</text>
<text x="180.4" y="31.7">24</text>
<text x="25.7" y="37.9">25</text>
<text x="26.5" y="40">25</text>
<text x="31.9" y="37.9">INT_HDMITX0P</text>
<text x="32.7" y="40">INT_HDMICLK-</text>
<text x="66" y="37">A55</text>
<text x="66" y="39.1">A57</text>
<text x="66" y="41.2">B57</text>
<text x="143.1" y="37">C47</text>
<text x="143.1" y="39.1">C46</text>
<text x="143.1" y="41.2">A49</text>
<text x="166.7" y="40">EDP_TXP2</text>
<text x="166.7" y="37.9">EDP_TXN2</text>
<text x="180.2" y="40">24</text>
<text x="180.4" y="37.9">24</text>
<text x="26.7" y="42.1">25</text>
<text x="29.6" y="46.3">23</text>
<text x="32.9" y="42.1">INT_HDMICLK+</text>
<text x="35.9" y="46.3">DP2_TXN0</text>
<text x="65.9" y="47.4">C50</text>
<text x="65.9" y="45.3">C51</text>
<text x="143.1" y="43.3">B49</text>
<text x="143.1" y="47.4">A45</text>
<text x="166.7" y="42.1">EDP_TXN3</text>
<text x="166.7" y="44.2">EDP_TXP3</text>
<text x="180.2" y="44.2">24</text>
<text x="180.4" y="42.1">24</text>
<text x="29.6" y="50.4">23</text>
<text x="29.8" y="52.5">23</text>
<text x="29.8" y="48.3">23</text>
<text x="35.9" y="50.4">DP2_TXN1</text>
<text x="36.1" y="52.5">DP2_TXP1</text>
<text x="36.1" y="48.3">DP2_TXP0</text>
<text x="65.9" y="49.5">C53</text>
<text x="65.9" y="53.7">C49</text>
<text x="66" y="51.6">B54</text>
<text x="143.1" y="49.5">B45</text>
<text x="143.1" y="53.7">D20</text>
<text x="166.7" y="50.4">EDP_AUXP</text>
<text x="166.7" y="48.3">EDP_AUXN</text>
<text x="180.8" y="50.4">24</text>
<text x="181" y="48.3">24</text>
<text x="29.6" y="58.8">23</text>
<text x="29.6" y="54.6">23</text>
<text x="29.8" y="56.7">23</text>
<text x="35.9" y="58.8">DP2_TXN3</text>
<text x="35.9" y="54.6">DP2_TXN2</text>
<text x="36.1" y="56.7">DP2_TXP2</text>
<text x="66" y="55.8">B50</text>
<text x="66" y="57.8">A53</text>
<text x="66" y="59.9">B53</text>
<text x="143.1" y="55.8">A43</text>
<text x="193.7" y="54.6">+VCCIOA_OUT</text>
<text x="29.8" y="60.8">23</text>
<text x="36.1" y="60.8">DP2_TXP3</text>
<text x="104.2" y="70.4">1 OF 19</text>
<text x="240" y="82.5">+3V</text>
<text x="67.1" y="95.3">B8</text>
<text x="143.1" y="95.3">B9</text>
<text x="16.7" y="96.2">24</text>
<text x="17.1" y="100.4">24</text>
<text x="18.8" y="98.3">24</text>
<text x="22.9" y="96.2">PCH_BRIGHT</text>
<text x="23.4" y="100.4">PCH_VDDEN</text>
<text x="25" y="98.3">PCH_BLON</text>
<text x="67" y="99.5">C6</text>
<text x="67.1" y="97.4">A9</text>
<text x="143.1" y="97.4">C9</text>
<text x="143.1" y="99.5">D9</text>
<text x="143.1" y="101.6">D11</text>
<text x="166.9" y="96.2">HDMI_DDCCLK_SW</text>
<text x="166.9" y="98.3">HDMI_DDCDATA_SW</text>
<text x="166.9" y="100.4">DDPC_CTRLCLK</text>
<text x="186.4" y="100.4">23</text>
<text x="189.4" y="96.2">25</text>
<text x="190.6" y="98.3">25</text>
<text x="67" y="107.8">U6</text>
<text x="166.9" y="102.5">DDPC_CTRLDAT</text>
<text x="186.4" y="102.5">23</text>
<text x="240" y="105.4">+3V</text>
<text x="67" y="112">N4</text>
<text x="67.1" y="109.9">P4</text>
<text x="143.1" y="112">B6</text>
<text x="143.1" y="109.9">C5</text>
<text x="166.9" y="112.9">INT_DP_AUXDN</text>
<text x="185.6" y="112.9">23</text>
<text x="65.7" y="116.2">AD4</text>
<text x="67" y="114.1">N2</text>
<text x="143.1" y="116.2">A6</text>
<text x="143.1" y="114.1">B5</text>
<text x="166.9" y="117.1">INT_DP_AUXDP</text>
<text x="185.4" y="117.1">23</text>
<text x="21.1" y="125.6">10</text>
<text x="21.1" y="121.5">24</text>
<text x="27.3" y="125.6">BOARD_ID4</text>
<text x="27.3" y="121.5">TP_INT_PCH</text>
<text x="67" y="120.3">U7</text>
<text x="67.3" y="124.5">L3</text>
<text x="67.3" y="122.4">L1</text>
<text x="143.1" y="124.5">C8</text>
<text x="166.7" y="125.4">INT_HDMI_HPD</text>
<text x="185.2" y="125.4">25</text>
<text x="18.4" y="129.8">10,32</text>
<text x="21.1" y="127.7">10</text>
<text x="27.3" y="129.8">BOARD_ID2</text>
<text x="27.3" y="127.7">BOARD_ID1</text>
<text x="67" y="126.6">R5</text>
<text x="67.3" y="128.7">L4</text>
<text x="143.1" y="128.7">D6</text>
<text x="143.1" y="126.6">A8</text>
<text x="166.7" y="129.6">EDP_HPD</text>
<text x="166.7" y="127.5">DP_HPD_Q</text>
<text x="180" y="129.6">24</text>
<text x="181.2" y="127.5">23</text>
<text x="104.2" y="139.1">9 OF 19</text>
<text x="172.9" y="199.6">Size</text>
<text x="181.2" y="199.6">Document Number</text>
<text x="241.6" y="199.6">Rev</text>
<text x="243.7" y="201.6">3A</text>
<text x="172.9" y="205.8">Date:</text>
<text x="180.8" y="205.8">Friday, April 12, 2013</text>
<text x="214.5" y="205.8">Sheet</text>
<text x="225" y="205.8">2</text>
<text x="231.2" y="205.8">of</text>
<text x="239.6" y="205.8">47</text>
</g>
<g font-size="1.9" fill="#004080">
<text x="71.9" y="27.9">DDI1_TXN0</text>
<text x="130.7" y="27.9">EDP_TXN0</text>
<text x="71.9" y="30">DDI1_TXP0</text>
<text x="71.9" y="32.1">DDI1_TXN1</text>
<text x="71.9" y="34.2">DDI1_TXP1</text>
<text x="130.7" y="32.1">EDP_TXN1</text>
<text x="130.8" y="30">EDP_TXP0</text>
<text x="130.8" y="34.2">EDP_TXP1</text>
<text x="71.9" y="36.2">DDI1_TXN2</text>
<text x="71.9" y="38.3">DDI1_TXP2</text>
<text x="71.9" y="40.4">DDI1_TXN3</text>
<text x="130.7" y="38.3">EDP_TXN2</text>
<text x="130.8" y="40.4">EDP_TXP2</text>
<text x="71.9" y="42.5">DDI1_TXP3</text>
<text x="71.9" y="46.7">DDI2_TXN0</text>
<text x="130.7" y="42.5">EDP_TXN3</text>
<text x="130.8" y="44.6">EDP_TXP3</text>
<text x="71.9" y="52.9">DDI2_TXP1</text>
<text x="71.9" y="48.7">DDI2_TXP0</text>
<text x="71.9" y="50.8">DDI2_TXN1</text>
<text x="130.3" y="48.7">EDP_AUXN</text>
<text x="130.4" y="50.8">EDP_AUXP</text>
<text x="71.9" y="55">DDI2_TXN2</text>
<text x="71.9" y="57.1">DDI2_TXP2</text>
<text x="71.9" y="59.1">DDI2_TXN3</text>
<text x="125.9" y="57.1">EDP_DISP_UTIL</text>
<text x="128.4" y="55">EDP_RCOMP</text>
<text x="71.9" y="61.3">DDI2_TXP3</text>
<text x="71.9" y="98.7">EDP_BKLEN</text>
<text x="71.9" y="100.8">EDP_VDDEN</text>
<text x="71.9" y="96.6">EDP_BKLCTL</text>
<text x="124" y="98.7">DDPB_CTRLDATA</text>
<text x="125.3" y="100.8">DDPC_CTRLCLK</text>
<text x="125.4" y="96.6">DDPB_CTRLCLK</text>
<text x="123.9" y="102.9">DDPC_CTRLDATA</text>
<text x="71.9" y="113.3">PIRQC/GPIO79</text>
<text x="71.9" y="109.1">PIRQA/GPIO77</text>
<text x="71.9" y="111.2">PIRQB/GPIO78</text>
<text x="128.7" y="113.3">DDPC_AUXN</text>
<text x="128.9" y="111.2">DDPB_AUXN</text>
<text x="71.9" y="117.5">PME</text>
<text x="71.9" y="115.4">PIRQD/GPIO80</text>
<text x="128.9" y="117.5">DDPC_AUXP</text>
<text x="129" y="115.4">DDPB_AUXP</text>
<text x="71.9" y="125.8">GPIO54</text>
<text x="71.9" y="123.7">GPIO52</text>
<text x="71.9" y="121.6">GPIO55</text>
<text x="130.1" y="125.8">DDPB_HPD</text>
<text x="71.9" y="130">GPIO53</text>
<text x="71.9" y="127.9">GPIO51</text>
<text x="130" y="127.9">DDPC_HPD</text>
<text x="131.5" y="130">EDP_HPD</text>
</g>
<g font-size="1.9" fill="#f00">
<text x="148.3" y="28.7">EDP_TXP0</text>
<text x="148.3" y="26.6">EDP_TXN0</text>
<text x="148.3" y="30.8">EDP_TXN1</text>
<text x="148.3" y="32.9">EDP_TXP1</text>
<text x="148.3" y="41.2">EDP_TXN3</text>
<text x="148.3" y="39.2">EDP_TXP2</text>
<text x="148.3" y="37">EDP_TXN2</text>
<text x="148.3" y="47.5">EDP_AUXN</text>
<text x="148.3" y="43.3">EDP_TXP3</text>
<text x="148.3" y="53.7">EDP_RCOMPR149</text>
<text x="148.3" y="49.6">EDP_AUXP</text>
<text x="148.3" y="55.8">DP_UTIL</text>
<text x="179.6" y="55.8">PCH_BRIGHT</text>
<text x="198.3" y="87">PCI_PIRQA#</text>
<text x="198.3" y="89.1">PCI_PIRQB#</text>
<text x="50.5" y="95.4">PCH_BRIGHT</text>
<text x="198.3" y="91.2">PCI_PIRQC#</text>
<text x="198.3" y="93.3">PCI_PIRQD#</text>
<text x="198.3" y="95.4">DGPU_SELECT#</text>
<text x="50.5" y="99.5">PCH_VDDEN</text>
<text x="50.5" y="97.5">PCH_BLON</text>
<text x="48.3" y="107.9">PCI_PIRQA#</text>
<text x="48.3" y="109.9">PCI_PIRQB#</text>
<text x="48.3" y="112.1">PCI_PIRQC#</text>
<text x="198.3" y="109.9">TP_INT_PCH</text>
<text x="198.3" y="112.1">DDPC_CTRLCLK</text>
<text x="48.3" y="116.2">PCI_PME#</text>
<text x="48.3" y="114.1">PCI_PIRQD#</text>
<text x="198.3" y="114.1">DDPC_CTRLDAT</text>
<text x="48.3" y="122.5">DGPU_SELECT#</text>
<text x="48.3" y="124.5">BOARD_ID4</text>
<text x="48.3" y="128.7">BOARD_ID2</text>
<text x="48.3" y="126.6">BOARD_ID1</text>
</g>
<g font-size="1.5">
<text x="26.7" y="1.6">5</text>
<text x="75.8" y="1.6">4</text>
<text x="125" y="1.6">3</text>
<text x="174.1" y="1.6">2</text>
<text x="223.3" y="1.6">1</text>
<text x=".6" y="28.9">D</text>
<text x="248.5" y="28.9">D</text>
<text x=".6" y="79.9">C</text>
<text x="248.5" y="79.9">C</text>
<text x=".6" y="131">B</text>
<text x="248.5" y="131">B</text>
<text x=".6" y="182">A</text>
<text x="248.5" y="182">A</text>
<text x="26.7" y="207.8">5</text>
<text x="75.8" y="207.8">4</text>
<text x="125" y="207.8">3</text>
<text x="174.1" y="207.8">2</text>
<text x="223.3" y="207.8">1</text>
</g>
<g font-size="1.5" fill="#00f">
<text x="100" y="15.9">HSW_ULT_DDR3L</text>
<text x="89.6" y="43">DDI</text>
<text x="114.6" y="43">EDP</text>
<text x="95.8" y="84.2">HSW_ULT_DDR3L</text>
<text x="85.4" y="99.2">eDP SIDEBAND</text>
<text x="114.6" y="113.8">DISPLAY</text>
<text x="89.6" y="118">PCIE</text>
</g>
</svg>
